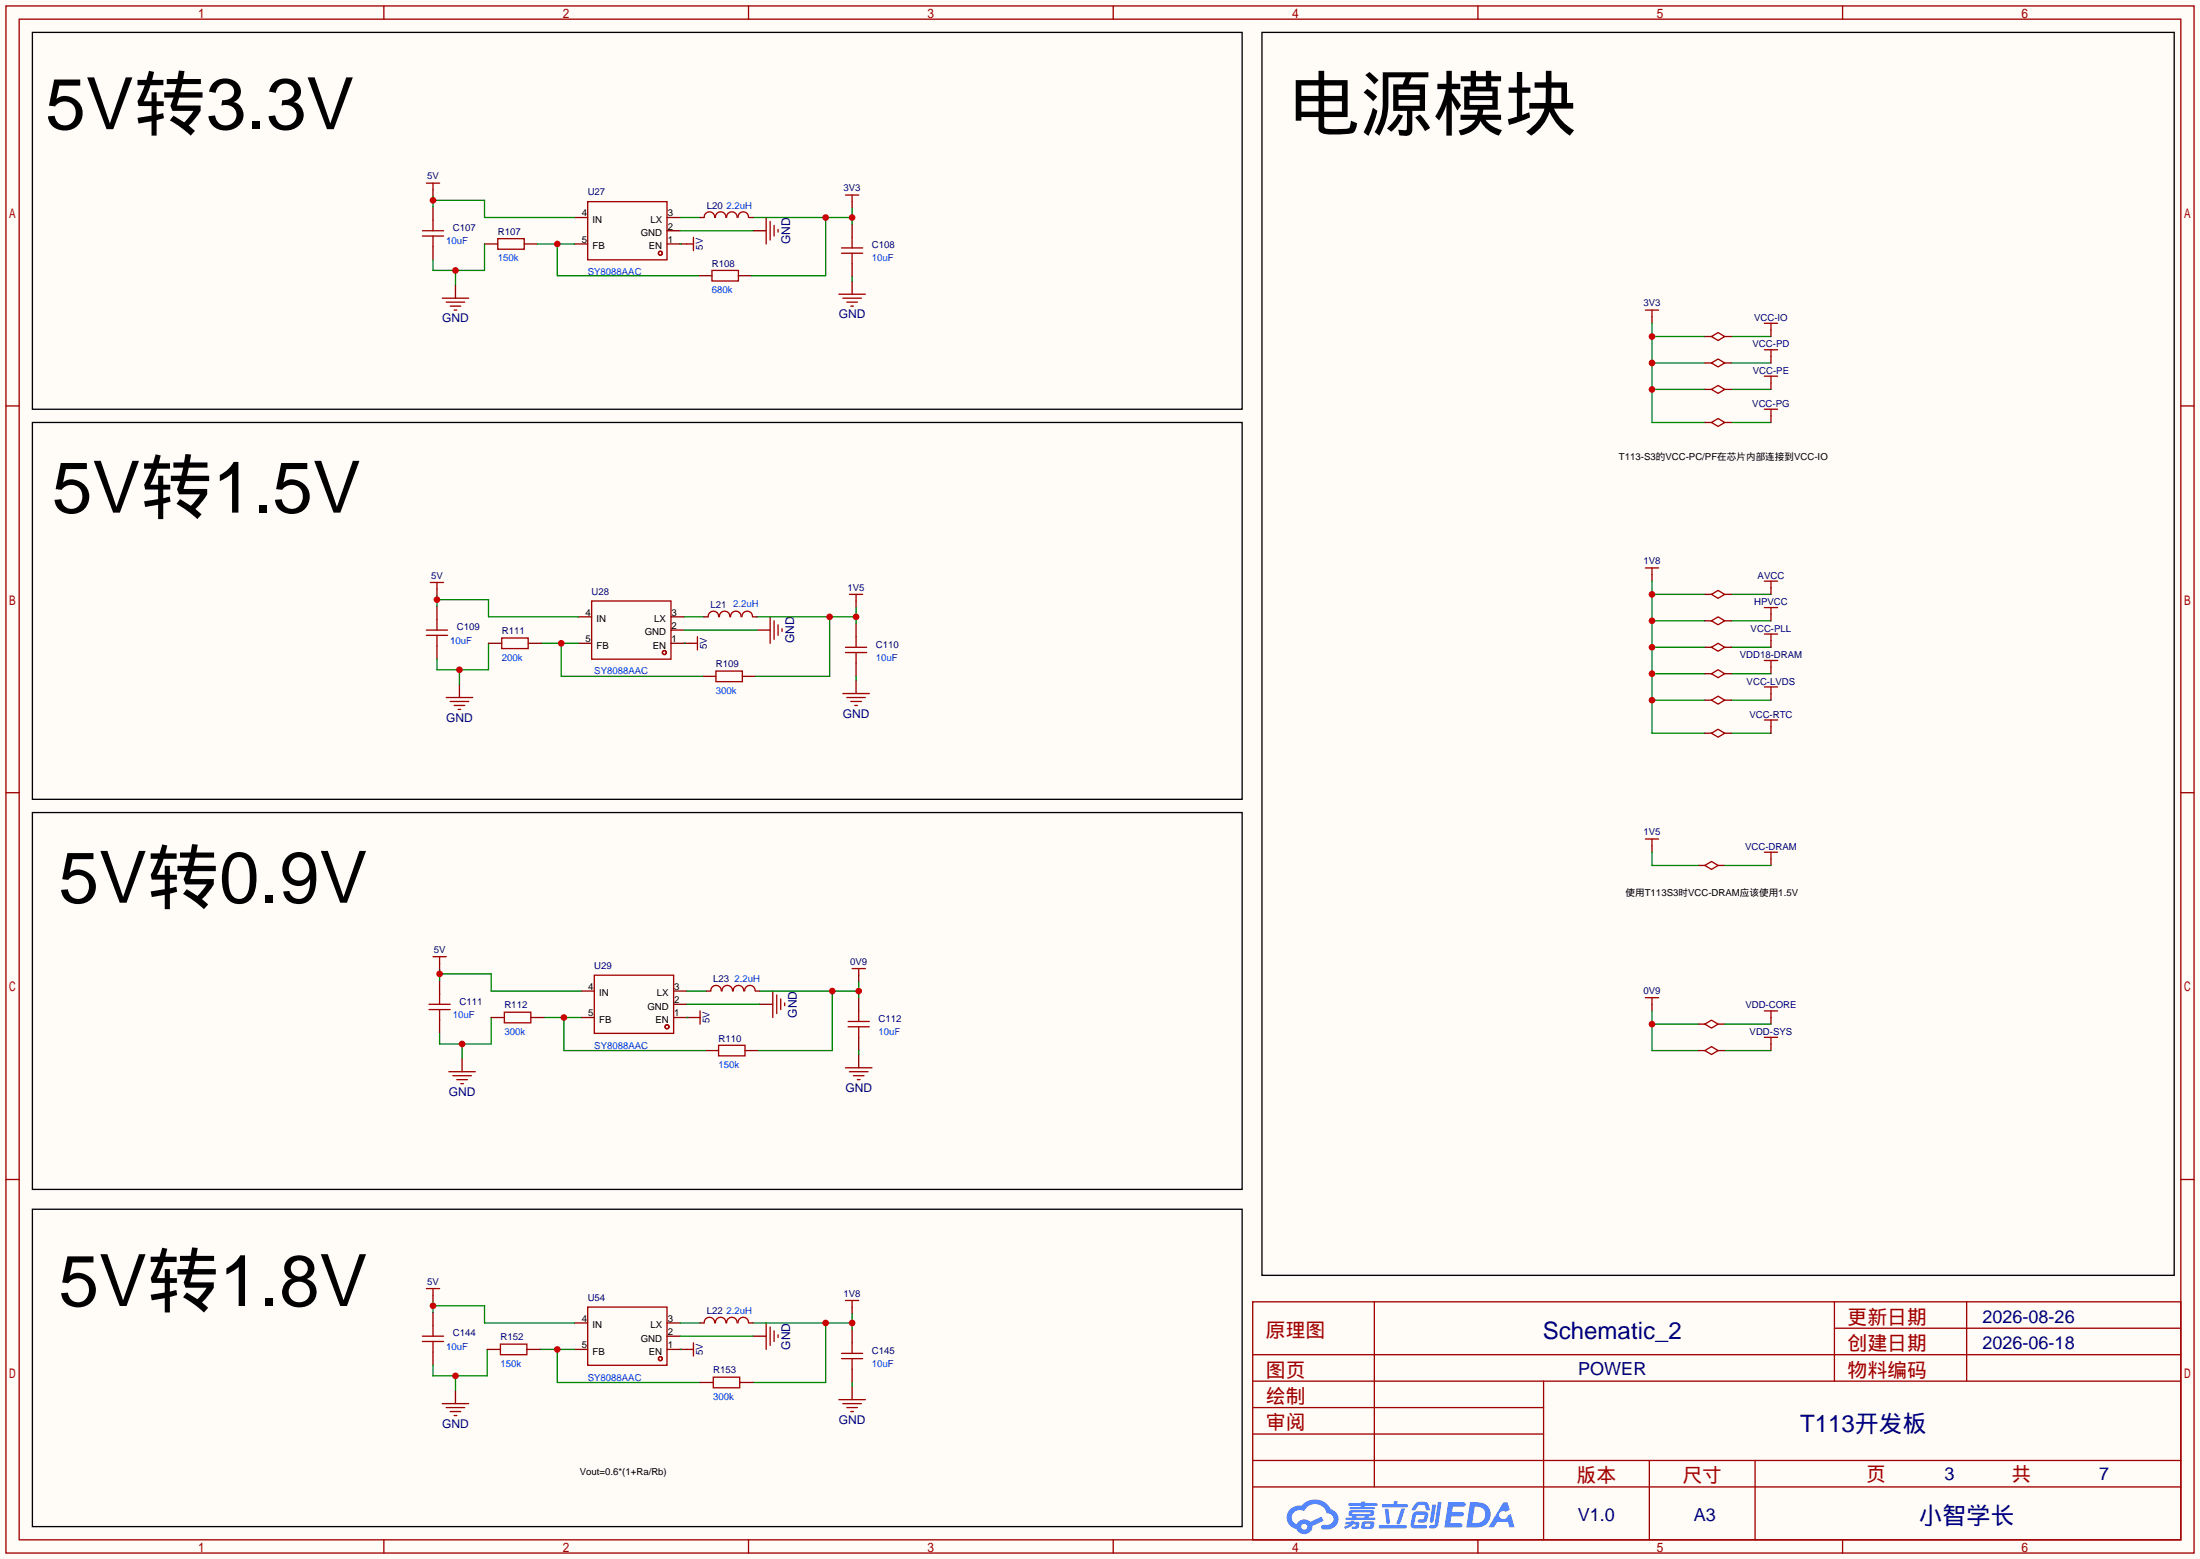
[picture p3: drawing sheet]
<svg xmlns="http://www.w3.org/2000/svg" width="423mm" height="299mm" viewBox="0 0 423 299" stroke-linecap="round" stroke-linejoin="round" font-family="sans-serif">
<path d="M0 0h422.7v299.5h-422.7z" fill="#fffcf7"/>
<g fill="none" stroke="#a10000" stroke-width=".25">
<path d="M1.1 1.1h420.4v297.2h-420.4zM3.7 3.7h415.3v292.1h-415.3zM73.7 1.1v2.6M143.8 1.1v2.6M213.9 1.1v2.6M283.9 1.1v2.6M354 1.1v2.6M1.1 78h2.6M419 78h2.5M1.1 152.3h2.6M419 152.3h2.5M1.1 226.6h2.6"/>
<path d="M419 226.6h2.5M240.7 250.1h178.3v45.7h-178.3zM264 250.1v35.5M352.4 250.1v15.2M352.4 255.1h66.6M377.8 250.1v15.2M240.7 270.4h55.8M240.7 265.3h178.3M240.7 275.5h55.8M240.7 260.2h178.3M296.5 265.3v30.5M73.7 295.8v2.5"/>
<path d="M143.8 295.8v2.5M213.9 295.8v2.5M240.7 285.6h178.3M240.7 280.5h178.3M283.9 295.8v2.5M316.9 280.5v15.3M337.2 280.5v15.3M354 295.8v2.5"/>
</g>
<g fill="#5487ff">
<path d="M278.2 288.5h2.2a.97 .97 0 0 1 1.2 .5 .53 .53 0 0 1-.7 .4h-1.8l-.1 1h1.8a.43 .43 0 0 1 .4 .5 .43 .43 0 0 1-.4 .4h-2l-.2 1.3h1.7a.45 .45 0 0 1 .6 .2 .45 .45 0 0 1-.1 .6h-3.3z"/>
<path d="M288.8 288.6h.8l.4 1.4-.7 .4a.82 .82 0 0 0-1.1 .1 .82 .82 0 0 0 0 1.2 .82 .82 0 0 0 1.2-.1l.3-.5 .6-.3 .7 2.6h-1l-.3-1h-2.1l-.6 1h-1z"/>
<path d="M275.2 289h.7l-.5 3.2a.36 .36 0 0 1-.4 .3 .36 .36 0 0 1-.3-.3z"/>
<path d="M276.2 288.5h.7l-.6 4.3a1.13 1.13 0 0 1-1.7 .6l.1-.4 .8-.1 .1-.1z"/>
<path d="M271.9 288.8l.6-.3h1.1a.77 .77 0 0 1 .8 .5l.3 1-.1 .1h-.6l-.3-.9-.2-.1h-1l-.7 1h-.6v-.2z"/>
<path d="M271.5 290.7l.5-.4h1.7a.66 .66 0 0 1 .6 1l-.1 .4a.81 .81 0 0 1-.9 .8h-.6a.32 .32 0 0 1-.3-.4 .32 .32 0 0 1 .3-.2l.8-.1 .2-.8h-1.7l-.3 1.9 2.2 .1a.32 .32 0 0 1 .3 .3 .32 .32 0 0 1-.4 .3h-2.2l-.5-.3-.1-.5z"/>
<path d="M264.9 293h5.1a.33 .33 0 0 1 .3 .3 .33 .33 0 0 1-.4 .3h-4.9l-.1-.1z"/>
<path d="M269.2 289.8h.7l-.6 2a1.04 1.04 0 0 1-.7 1l-.3-.3z"/>
<path d="M266 289.8h.7l.3 2.6a.34 .34 0 0 1-.3 .4 .34 .34 0 0 1-.3-.3z"/>
<path d="M265.5 288.9h2.2l.2-.5h.6l-.1 .5h1.8a.32 .32 0 0 1 .3 .4 .32 .32 0 0 1-.3 .3h-4.5l-.2-.2z"/>
<path d="M258.5 292.3h1l.1-.2h.6l-.1 .2 .9 .1a.82 .82 0 0 1-.6 1.3h-.7v-.5l.7-.1v-.3h-.5l-.4 .4-1.1 .5-.2-.4 1-.5h-.7z"/>
<path d="M259.1 288.8h2.4l.1-.4h.7l-.1 .4h2.2l.3 .2-.3 .2h-2.2l-.1 .3h1.8l.3 .2-.3 .2h-4.5l-.1-.2v-.2h2.1v-.3h-2.2l-.2-.1z"/>
<path d="M282.4 288.5l-.7 4.9h1.7a2.47 2.47 0 0 0 2.8-1.7 2.47 2.47 0 0 0-1.4-3zM283.3 289.4a1.61 1.61 0 0 1 2.1 1.4 1.61 1.61 0 0 1-1.9 1.8h-.7z"/>
<path d="M259.2 290.3a.55 .55 0 0 0-.1 .7 .55 .55 0 0 0 .7 .2l.1 .3h-1.4v.4h5.5l.2-.1-.2-.3h-1.1l.1-.3a.7 .7 0 0 0 .9-.2 .7 .7 0 0 0-.1-.9h-4.1zM259.8 290.5h3.4l.1 .1-.2 .3h-3.2l-.1-.2zM260.6 291.2h1.6l-.1 .3h-1.5z"/>
<path d="M261.7 292.4a1.05 1.05 0 0 0 0 1.2 2.91 2.91 0 0 0 2.1-.1 .98 .98 0 0 0 .1-1.2l-1.7-.1zM262.3 292.7h.8h.2l-.1 .4-.2 .2-.8-.1z"/>
<path d="M247.9 289.9a2.23 2.23 0 0 0-.6 2.3 2.23 2.23 0 0 0 1.8 1.5 1.58 1.58 0 0 0 1.7 1 1.58 1.58 0 0 0 1.3-1.6l2.2-1-.5-.8-2.1 1a1.65 1.65 0 0 0-2.6 .5 1.45 1.45 0 0 1-.8-2 1.45 1.45 0 0 1 2-.6l.3 .1a2.3 2.3 0 0 1 2.3-1.4 2.3 2.3 0 0 1 2 1.8 1.12 1.12 0 0 1 1.3 1 1.12 1.12 0 0 1-1.1 1.2h-.7a.45 .45 0 0 0-.6 .4 .45 .45 0 0 0 .4 .5 2.21 2.21 0 0 0 2.3-.6 2.21 2.21 0 0 0 .5-2.2 2.13 2.13 0 0 0-1.4-1.1 3.3 3.3 0 0 0-5.5-.7l-1.2 .1zM250 293.3a.6 .6 0 0 1 1.2 0 .6 .6 0 0 1-1.2 0z"/>
</g>
<g fill="none" stroke="#a10000" stroke-width=".25">
<path d="M81.9 35.2h2.6M83.2 35.2v1.2M112.9 38.7h15.2v11.2h-15.2zM162.4 37.5h2.6M163.7 37.5v1.2M81.2 45.3h4M81.2 44.3h4M83.2 42.3v2M83.2 45.3v2.1M85 57.3h5M85.7 58h3.6M86.5 58.8h2"/>
<path d="M87.2 59.6h.6M95.6 45.8h5.1v2.1h-5.1zM132 46.9h1.2M133.2 45.6v2.5M136.8 51.9h5.1v2.1h-5.1zM147.2 41.8v5.1M148 42.5v3.6M148.7 43.3v2M149.5 44.1v.5M161.2 56.5h5M161.7 48.6h4M161.7 47.6h4"/>
<path d="M161.9 57.3h3.6M162.7 58h2M163.4 58.8h.6M163.7 45.6v2M163.7 48.6v2.1"/>
<circle cx="126.9" cy="48.6" r=".38"/>
</g>
<g fill="none" stroke="#870000" stroke-width=".25">
<path d="M83.2 36.4v1.3M83.2 39.8v2.5M163.7 38.7v1.3M83.2 47.4v2.5M87.5 54.7v2.6M93.1 46.9h2.5M100.7 46.9h2.6M110.4 46.9h2.5M110.4 41.8h2.5M128.1 46.9h3.9M128.1 44.3h2.6M128.1 41.8h2.6"/>
<path d="M134.2 53h2.6M141.9 53h2.5M144.7 44.3h2.5M163.7 43.1v2.5M163.7 50.7v2.5M163.7 54v2.5"/>
</g>
<path d="M144.7 41.8h19M158.6 41.8v11.2h-14.2M163.7 40v3.1M163.7 53.2v.8" fill="none" stroke="#008700" stroke-width=".25"/>
<g fill="#c00">
<circle cx="163.7" cy="41.8" r=".63"/>
<circle cx="158.6" cy="41.8" r=".63"/>
</g>
<path d="M137.5 128.9h5.1v2h-5.1zM138 200.8h5.1v2h-5.1z" fill="none" stroke="#a10000" stroke-width=".25"/>
<path d="M135 129.9h2.5M142.6 129.9h2.6M135.5 201.8h2.5M143.1 201.8h2.6" fill="none" stroke="#870000" stroke-width=".25"/>
<path d="M83.2 37.7v2.1M83.2 38.5h9.9v3.3h17.3M130.7 46.9h.1" fill="none" stroke="#008700" stroke-width=".25"/>
<circle cx="83.2" cy="38.5" r=".63" fill="#c00"/>
<path d="M87.5 51.9v2.8M93.1 46.9v5h-9.9v-2" fill="none" stroke="#008700" stroke-width=".25"/>
<circle cx="87.5" cy="51.9" r=".63" fill="#c00"/>
<path d="M103.3 46.9h7.1M107.1 46.9v6.1h27.1" fill="none" stroke="#008700" stroke-width=".25"/>
<circle cx="107.1" cy="46.9" r=".63" fill="#c00"/>
<path d="M130.7 41.8h3.8M130.7 44.3h14M145.4 118.5h19.1M159.4 118.5v11.4h-14.2M164.5 116.7v3.1M164.5 129.9v.8" fill="none" stroke="#008700" stroke-width=".25"/>
<g fill="none" stroke="#a10000" stroke-width=".25">
<path d="M82.7 111.9h2.5M83.9 111.9v1.3M83.9 119v2M113.7 115.4h15.2v11.2h-15.2zM148 118.5v5.1M148.7 119.3v3.5M163.2 114.2h2.5M164.5 114.2v1.2M81.9 122h4.1M81.9 121h4.1M83.9 122v2.1M85.7 134h5.1"/>
<path d="M86.5 134.7h3.5M87.2 135.5h2.1M88 136.3h.5M132.7 123.6h1.3M134 122.3v2.5M149.5 120v2M150.2 120.8v.5M161.9 133.2h5.1M162.4 125.3h4.1M162.4 124.3h4.1M162.7 134h3.5M163.4 134.7h2.1"/>
<path d="M164.2 135.5h.5M164.5 122.3v2M164.5 125.3v2.1"/>
<circle cx="127.6" cy="125.3" r=".38"/>
</g>
<g fill="none" stroke="#870000" stroke-width=".25">
<path d="M83.9 113.2v1.2M83.9 116.5v2.5M111.1 118.5h2.6M128.9 118.5h2.5M164.5 115.4v1.3M164.5 119.8v2.5M83.9 124.1v2.5M88.3 131.4v2.6M111.1 123.6h2.6M128.9 123.6h3.8M128.9 121h2.5M145.4 121h2.6"/>
<path d="M164.5 127.4v2.5M164.5 130.7v2.5"/>
</g>
<g fill="#c00">
<circle cx="164.5" cy="118.5" r=".63"/>
<circle cx="159.4" cy="118.5" r=".63"/>
</g>
<path d="M83.9 114.4v2.1M83.9 115.2h10v3.3h17.2M131.4 123.6h.1" fill="none" stroke="#008700" stroke-width=".25"/>
<circle cx="83.9" cy="115.2" r=".63" fill="#c00"/>
<path d="M88.3 128.7v2.7M93.9 123.6v5.1h-10v-2.1" fill="none" stroke="#008700" stroke-width=".25"/>
<circle cx="88.3" cy="128.7" r=".63" fill="#c00"/>
<path d="M104 123.6h7.1M107.8 123.6v6.3h27.2" fill="none" stroke="#008700" stroke-width=".25"/>
<circle cx="107.8" cy="123.6" r=".63" fill="#c00"/>
<path d="M131.4 118.5h3.9M131.4 121h14M145.9 190.4h19.1M159.9 190.4v11.4h-14.2M165 188.6v3M165 201.8v.8" fill="none" stroke="#008700" stroke-width=".25"/>
<g fill="none" stroke="#a10000" stroke-width=".25">
<path d="M82.4 193.9h4.1M82.4 192.9h4.1M83.2 183.8h2.5M84.5 183.8v1.2M84.5 190.9v2M84.5 193.9v2.1M114.2 187.3h15.2v11.2h-15.2zM133.2 195.5h1.3M134.5 194.2v2.5M148.5 190.4v5.1M149.2 191.1v3.6M150 191.9v2"/>
<path d="M150.7 192.7v.5M162.9 197.2h4.1M162.9 196.2h4.1M163.7 186.1h2.5M165 186.1v1.2M165 194.2v2M165 197.2v2.1M86.2 205.9h5.1M87 206.6h3.6M87.8 207.4h2M88.5 208.2h.5M162.4 205.1h5.1"/>
<path d="M163.2 205.9h3.6M164 206.6h2M164.7 207.4h.5"/>
<circle cx="128.1" cy="197.2" r=".38"/>
</g>
<g fill="none" stroke="#870000" stroke-width=".25">
<path d="M84.5 185v1.3M84.5 188.3v2.6M84.5 196v2.5M111.6 195.5h2.6M111.6 190.4h2.6M129.4 195.5h3.8M129.4 192.9h2.6M129.4 190.4h2.6M145.9 192.9h2.6M165 187.3v1.3M165 191.6v2.6M165 199.3v2.5"/>
<path d="M88.8 203.3v2.6M165 202.6v2.5"/>
</g>
<g fill="#c00">
<circle cx="165" cy="190.4" r=".63"/>
<circle cx="159.9" cy="190.4" r=".63"/>
</g>
<path d="M84.5 186.3v2M84.5 187.1h9.9v3.3h17.2M132 195.5h.1" fill="none" stroke="#008700" stroke-width=".25"/>
<circle cx="84.5" cy="187.1" r=".63" fill="#c00"/>
<path d="M94.4 195.5v5h-9.9v-2M88.8 200.5v2.8" fill="none" stroke="#008700" stroke-width=".25"/>
<circle cx="88.8" cy="200.5" r=".63" fill="#c00"/>
<path d="M104.5 195.5h7.1M108.3 195.5v6.3h27.2" fill="none" stroke="#008700" stroke-width=".25"/>
<circle cx="108.3" cy="195.5" r=".63" fill="#c00"/>
<path d="M132 190.4h3.8M132 192.9h13.9M317.4 196.7h8.9M317.4 194.2v7.6h8.9M331.3 196.7h8.9" fill="none" stroke="#008700" stroke-width=".25"/>
<path d="M93.9 123.6h2.5M101.5 123.6h2.5M94.4 195.5h2.5M102 195.5h2.5M317.4 192.9v1.3M326.3 196.7h1.2M330.1 196.7h1.2M340.2 195.5v1.2" fill="none" stroke="#870000" stroke-width=".25"/>
<path d="M96.4 122.6h5.1v2h-5.1zM96.9 194.4h5.1v2.1h-5.1zM316.1 191.6h2.5M317.4 191.6v1.3M327.5 196.7l1.3-.7 1.3 .7-1.3 .8zM339 194.2h2.5M340.2 194.2v1.3" fill="none" stroke="#a10000" stroke-width=".25"/>
<circle cx="317.4" cy="196.7" r=".63" fill="#c00"/>
<path d="M317.4 110.4v1.2" fill="none" stroke="#870000" stroke-width=".25"/>
<path d="M316.1 109.1h2.5M317.4 109.1v1.3" fill="none" stroke="#a10000" stroke-width=".25"/>
<path d="M317.4 114.2h10.1M317.4 111.6v29.2h10.1M317.4 119.3h10.1M317.4 124.3h10.1M317.4 129.4h10.1M317.4 134.5h10.1" fill="none" stroke="#008700" stroke-width=".25"/>
<g fill="#c00">
<circle cx="317.4" cy="114.2" r=".63"/>
<circle cx="317.4" cy="119.3" r=".63"/>
<circle cx="317.4" cy="124.3" r=".63"/>
<circle cx="317.4" cy="129.4" r=".63"/>
<circle cx="317.4" cy="134.5" r=".63"/>
</g>
<g fill="none" stroke="#870000" stroke-width=".25">
<path d="M317.4 60.8v1.3M327.5 114.2h1.3M327.5 119.3h1.3M331.3 114.2h1.3M331.3 119.3h1.3M340.2 112.9v1.3M340.2 118v1.3M327.5 124.3h1.3M327.5 129.4h1.3M327.5 134.5h1.3M331.3 124.3h1.3M331.3 129.4h1.3"/>
<path d="M331.3 134.5h1.3M340.2 123.1v1.2M340.2 128.1v1.3M340.2 133.2v1.3M340.2 139.6v1.2M327.5 140.8h1.3M331.3 140.8h1.3M326.3 201.8h1.2M330.1 201.8h1.2M340.2 200.5v1.3"/>
</g>
<g fill="none" stroke="#a10000" stroke-width=".25">
<path d="M316.1 59.6h2.5M317.4 59.6v1.2M328.8 114.2l1.3-.8 1.2 .8-1.2 .7zM328.8 119.3l1.3-.8 1.2 .8-1.2 .7zM339 111.6h2.5M339 116.7h2.5M340.2 111.6v1.3M340.2 116.7v1.3M328.8 124.3l1.3-.7 1.2 .7-1.2 .8zM328.8 129.4l1.3-.7 1.2 .7-1.2 .8zM328.8 134.5l1.3-.8 1.2 .8-1.2 .8zM339 121.8h2.5"/>
<path d="M339 126.9h2.5M339 132h2.5M339 138.3h2.5M340.2 121.8v1.3M340.2 126.9v1.2M340.2 132v1.2M340.2 138.3v1.3M328.8 140.8l1.3-.7 1.2 .7-1.2 .8zM339 199.3h2.5M340.2 199.3v1.2M327.5 201.8l1.3-.8 1.3 .8-1.3 .8z"/>
</g>
<path d="M317.4 64.6h10.1M317.4 62.1v19.1h10.1M317.4 69.7h10.1M317.4 74.8h10.1M332.6 114.2h7.6M332.6 119.3h7.6M332.6 124.3h7.6M332.6 129.4h7.6M332.6 134.5h7.6M332.6 140.8h7.6M331.3 201.8h8.9" fill="none" stroke="#008700" stroke-width=".25"/>
<g fill="#c00">
<circle cx="317.4" cy="64.6" r=".63"/>
<circle cx="317.4" cy="69.7" r=".63"/>
<circle cx="317.4" cy="74.8" r=".63"/>
</g>
<path d="M332.6 64.6h7.6M332.6 69.7h7.6M332.6 74.8h7.6M332.6 81.2h7.6M317.4 163.7v2.5h8.9M331.3 166.2h8.9M144.7 254.1h19M158.6 254.1v11.5h-13.9M163.7 252.3v3.1M163.7 265.6v.7" fill="none" stroke="#008700" stroke-width=".25"/>
<g fill="none" stroke="#870000" stroke-width=".25">
<path d="M327.5 64.6h1.3M327.5 69.7h1.3M327.5 74.8h1.3M331.3 64.6h1.3M331.3 69.7h1.3M331.3 74.8h1.3M340.2 63.4v1.2M340.2 68.5v1.2M340.2 73.5v1.3M340.2 79.9v1.3M327.5 81.2h1.3M331.3 81.2h1.3"/>
<path d="M317.4 162.4v1.3M326.3 166.2h1.2M330.1 166.2h1.2M340.2 165v1.2M83.2 248.8v1.3M83.2 252.1v2.5M83.2 259.7v2.6M110.4 259.2h2.5M110.4 254.1h2.5M128.1 259.2h3.9M128.1 256.7h2.6M128.1 254.1h2.6"/>
<path d="M144.7 256.7h2.5M163.7 251.1v1.2M163.7 255.4v2.5M87.5 267.1v2.5M163.7 263v2.6M163.7 266.3v2.6"/>
</g>
<g fill="none" stroke="#a10000" stroke-width=".25">
<path d="M328.8 64.6l1.3-.7 1.2 .7-1.2 .8zM328.8 69.7l1.3-.7 1.2 .7-1.2 .8zM328.8 74.8l1.3-.8 1.2 .8-1.2 .8zM339 62.1h2.5M339 67.2h2.5M339 72.3h2.5M339 78.6h2.5M340.2 62.1v1.3M340.2 67.2v1.3M340.2 72.3v1.2M340.2 78.6v1.3M328.8 81.2l1.3-.8 1.2 .8-1.2 .7z"/>
<path d="M316.1 161.2h2.5M317.4 161.2v1.2M327.5 166.2l1.3-.7 1.3 .7-1.3 .8zM339 163.7h2.5M340.2 163.7v1.3M81.2 257.7h4M81.2 256.7h4M81.9 247.5h2.6M83.2 247.5v1.3M83.2 254.6v2.1M83.2 257.7v2M112.9 251.1h15.2v11.2h-15.2z"/>
<path d="M132 259.2h1.2M133.2 257.9v2.6M147.2 254.1v5.1M148 254.9v3.5M148.7 255.7v2M149.5 256.4v.5M161.7 260h4M162.4 249.8h2.6M163.7 249.8v1.3M163.7 257.9v2.1M85 269.6h5M85.7 270.4h3.6"/>
<path d="M86.5 271.1h2M87.2 271.9h.6M161.2 268.9h5M161.7 261h4M161.9 269.6h3.6M162.7 270.4h2M163.4 271.1h.6M163.7 261v2"/>
<circle cx="126.9" cy="261" r=".38"/>
</g>
<path d="M6.2 6.2h232.4v72.4h-232.4zM242.4 6.2h175.3v238.8h-175.3zM6.2 81.2h232.4v72.3h-232.4zM6.2 156.1h232.4v72.4h-232.4zM6.2 232.3h232.4v60.9h-232.4z" fill="none" stroke="#000" stroke-width=".25"/>
<g fill="#c00">
<circle cx="158.6" cy="254.1" r=".63"/>
<circle cx="163.7" cy="254.1" r=".63"/>
</g>
<path d="M83.2 250.1v2M83.2 250.8h9.9v3.3h17.3M130.7 259.2h.1" fill="none" stroke="#008700" stroke-width=".25"/>
<circle cx="83.2" cy="250.8" r=".63" fill="#c00"/>
<path d="M93.6 259.2v5.1h-10.4v-2M87.5 264.3v2.8" fill="none" stroke="#008700" stroke-width=".25"/>
<circle cx="87.5" cy="264.3" r=".63" fill="#c00"/>
<path d="M103.8 259.2h6.6M107.1 259.2v6.4h27.4" fill="none" stroke="#008700" stroke-width=".25"/>
<circle cx="107.1" cy="259.2" r=".63" fill="#c00"/>
<path d="M130.7 254.1h3.8M130.7 256.7h14" fill="none" stroke="#008700" stroke-width=".25"/>
<g fill="none" stroke="#a10000" stroke-width=".25">
<path d="M135.3 41.8a1.01 1.01 0 0 1 1-1.1 1.01 1.01 0 0 1 1 1.1M137.4 41.8a1.01 1.01 0 0 1 1.1-1.1 1.01 1.01 0 0 1 1 1.1M139.6 41.8a1.01 1.01 0 0 1 1-1.1 1.01 1.01 0 0 1 1 1.1M141.8 41.8a1.01 1.01 0 0 1 1-1.1 1.01 1.01 0 0 1 1 1.1M136 118.5a1.01 1.01 0 0 1 1.1-1.1 1.01 1.01 0 0 1 1 1.1M138.2 118.5a1.01 1.01 0 0 1 1-1.1 1.01 1.01 0 0 1 1 1.1M140.4 118.5a1.01 1.01 0 0 1 1-1.1 1.01 1.01 0 0 1 1 1.1M142.5 118.5a1.01 1.01 0 0 1 1.1-1.1 1.01 1.01 0 0 1 1 1.1M136.6 190.4a1.01 1.01 0 0 1 1-1.1 1.01 1.01 0 0 1 1 1.1M138.7 190.4a1.01 1.01 0 0 1 1-1.1 1.01 1.01 0 0 1 1 1.1M140.9 190.4a1.01 1.01 0 0 1 1-1.1 1.01 1.01 0 0 1 1 1.1M143.1 190.4a1.01 1.01 0 0 1 1-1.1 1.01 1.01 0 0 1 1 1.1"/>
<path d="M96.1 258.2h5.1v2h-5.1zM135.3 254.1a1.01 1.01 0 0 1 1-1.1 1.01 1.01 0 0 1 1 1.1M137.4 254.1a1.01 1.01 0 0 1 1.1-1.1 1.01 1.01 0 0 1 1 1.1M139.6 254.1a1.01 1.01 0 0 1 1-1.1 1.01 1.01 0 0 1 1 1.1M141.8 254.1a1.01 1.01 0 0 1 1-1.1 1.01 1.01 0 0 1 1 1.1M137 264.5h5.1v2.1h-5.1z"/>
</g>
<path d="M134.5 41.8h.8M143.9 41.8h.8M135.3 118.5h.7M144.7 118.5h.7M135.8 190.4h.7M145.2 190.4h.7M93.6 259.2h2.5M101.2 259.2h2.6M134.5 254.1h.8M143.9 254.1h.8M134.5 265.6h2.5M142.1 265.6h2.6" fill="none" stroke="#870000" stroke-width=".25"/>
<g font-size="13.9">
<text x="8.8" y="24.8">5V转3.3V</text>
<text x="247.5" y="24.8">电源模块</text>
<text x="10" y="98.5">5V转1.5V</text>
<text x="11.3" y="173.4">5V转0.9V</text>
<text x="11.3" y="250.9">5V转1.8V</text>
</g>
<g font-size="4.6" fill="#000080">
<text x="296.4" y="257.2">Schematic_2</text>
<text x="345.8" y="275">T113开发板</text>
<text x="368.6" y="292.8">小智学长</text>
</g>
<g font-size="3.8" fill="#a00000">
<text x="243.2" y="256.8">原理图</text>
<text x="355" y="254.3">更新日期</text>
<text x="355" y="259.3">创建日期</text>
<text x="243.2" y="269.5">绘制</text>
<text x="243.2" y="264.4">图页</text>
<text x="355" y="264.4">物料编码</text>
<text x="243.2" y="274.6">审阅</text>
<text x="302.9" y="284.7">版本</text>
<text x="323.2" y="284.7">尺寸</text>
<text x="358.5" y="284.5">页</text>
<text x="386.5" y="284.5">共</text>
</g>
<g font-size="3.5" fill="#000080">
<text x="380.9" y="254">2026-08-26</text>
<text x="380.9" y="259.1">2026-06-18</text>
<text x="303.2" y="264.2">POWER</text>
<text x="373.6" y="284.3">3</text>
<text x="403.3" y="284.3">7</text>
<text x="303.1" y="292.1">V1.0</text>
<text x="325.4" y="292.1">A3</text>
</g>
<g font-size="2.3" fill="#000080">
<text x="151.8" y="46.9" transform="rotate(-90 151.8 46.9)">GND</text>
<text x="84.9" y="61.9">GND</text>
<text x="161.1" y="61.1">GND</text>
<text x="152.6" y="123.6" transform="rotate(-90 152.6 123.6)">GND</text>
<text x="161.9" y="137.8">GND</text>
<text x="85.7" y="138.6">GND</text>
<text x="153.1" y="195.5" transform="rotate(-90 153.1 195.5)">GND</text>
<text x="162.4" y="209.7">GND</text>
<text x="86.2" y="210.5">GND</text>
<text x="151.8" y="259.2" transform="rotate(-90 151.8 259.2)">GND</text>
<text x="84.9" y="274.2">GND</text>
<text x="161.1" y="273.5">GND</text>
</g>
<g font-size="1.8" fill="#000080">
<text x="82.1" y="34.5">5V</text>
<text x="112.9" y="37.5">U27</text>
<text x="135.8" y="40.1">L20</text>
<text x="162.1" y="36.7">3V3</text>
<text x="87" y="44.4">C107</text>
<text x="95.6" y="45.1">R107</text>
<text x="135" y="48" transform="rotate(-90 135 48)">5V</text>
<text x="167.5" y="47.7">C108</text>
<text x="136.8" y="51.2">R108</text>
<text x="315.7" y="58.8">3V3</text>
<text x="337" y="61.6">VCC-IO</text>
<text x="336.7" y="66.7">VCC-PD</text>
<text x="336.7" y="71.8">VCC-PE</text>
<text x="336.6" y="78.2">VCC-PG</text>
<text x="82.8" y="111.2">5V</text>
<text x="162.8" y="113.5">1V5</text>
<text x="315.7" y="108.4">1V8</text>
<text x="337.7" y="111.2">AVCC</text>
<text x="113.7" y="114.2">U28</text>
<text x="136.5" y="116.8">L21</text>
<text x="337" y="116.3">HPVCC</text>
<text x="87.8" y="121.1">C109</text>
<text x="96.4" y="121.8">R111</text>
<text x="135.8" y="124.7" transform="rotate(-90 135.8 124.7)">5V</text>
<text x="168.3" y="124.4">C110</text>
<text x="336.3" y="121.3">VCC-PLL</text>
<text x="137.5" y="128.2">R109</text>
<text x="334.2" y="126.4">VDD18-DRAM</text>
<text x="335.6" y="131.5">VCC-LVDS</text>
<text x="336.1" y="137.8">VCC-RTC</text>
<text x="315.7" y="160.4">1V5</text>
<text x="335.3" y="163.2">VCC-DRAM</text>
<text x="83.3" y="183.1">5V</text>
<text x="163.3" y="185.3">0V9</text>
<text x="114.2" y="186.1">U29</text>
<text x="137" y="188.6">L23</text>
<text x="315.7" y="190.9">0V9</text>
<text x="88.3" y="193">C111</text>
<text x="96.9" y="193.7">R112</text>
<text x="136.3" y="196.6" transform="rotate(-90 136.3 196.6)">5V</text>
<text x="168.8" y="196.3">C112</text>
<text x="335.3" y="193.7">VDD-CORE</text>
<text x="138" y="200.1">R110</text>
<text x="336.1" y="198.8">VDD-SYS</text>
<text x="82.1" y="246.8">5V</text>
<text x="112.9" y="249.9">U54</text>
<text x="162.1" y="249.1">1V8</text>
<text x="87" y="256.7">C144</text>
<text x="96.1" y="257.5">R152</text>
<text x="135.8" y="252.4">L22</text>
<text x="135" y="260.3" transform="rotate(-90 135 260.3)">5V</text>
<text x="137" y="263.8">R153</text>
<text x="167.5" y="260">C145</text>
</g>
<g font-size="1.8">
<text x="111.7" y="41.6">4</text>
<text x="128.3" y="41.6">3</text>
<text x="111.7" y="46.6">5</text>
<text x="113.8" y="42.8">IN</text>
<text x="113.8" y="47.9">FB</text>
<text x="123.1" y="45.4">GND</text>
<text x="124.6" y="47.9">EN</text>
<text x="124.9" y="42.8">LX</text>
<text x="128.3" y="46.6">1</text>
<text x="128.3" y="44.1">2</text>
<text x="311" y="88.3">T113-S3的VCC-PC/PF在芯片内部连接到VCC-IO</text>
<text x="112.5" y="118.3">4</text>
<text x="114.6" y="119.5">IN</text>
<text x="125.7" y="119.5">LX</text>
<text x="129" y="118.3">3</text>
<text x="112.5" y="123.3">5</text>
<text x="114.6" y="124.6">FB</text>
<text x="123.9" y="122.1">GND</text>
<text x="125.4" y="124.6">EN</text>
<text x="129" y="123.3">1</text>
<text x="129" y="120.8">2</text>
<text x="312.3" y="172.1">使用T113S3时VCC-DRAM应该使用1.5V</text>
<text x="113" y="190.1">4</text>
<text x="115.1" y="191.4">IN</text>
<text x="126.2" y="191.4">LX</text>
<text x="129.5" y="190.1">3</text>
<text x="113" y="195.2">5</text>
<text x="115.1" y="196.5">FB</text>
<text x="124.4" y="194">GND</text>
<text x="125.9" y="196.5">EN</text>
<text x="129.5" y="195.2">1</text>
<text x="129.5" y="192.7">2</text>
<text x="111.7" y="253.9">4</text>
<text x="113.8" y="255.2">IN</text>
<text x="123.1" y="257.7">GND</text>
<text x="124.9" y="255.2">LX</text>
<text x="128.3" y="256.4">2</text>
<text x="128.3" y="253.9">3</text>
<text x="111.7" y="259">5</text>
<text x="113.8" y="260.2">FB</text>
<text x="124.6" y="260.2">EN</text>
<text x="128.3" y="259">1</text>
<text x="111.4" y="283.4">Vout=0.6*(1+Ra/Rb)</text>
</g>
<g font-size="1.8" fill="#00f">
<text x="139.6" y="40.1">2.2uH</text>
<text x="85.7" y="46.9">10uF</text>
<text x="95.6" y="50.2">150k</text>
<text x="112.9" y="52.8">SY8088AAC</text>
<text x="167.5" y="50.2">10uF</text>
<text x="136.8" y="56.3">680k</text>
<text x="140.8" y="116.5">2.2uH</text>
<text x="86.5" y="123.6">10uF</text>
<text x="96.4" y="126.9">200k</text>
<text x="114.2" y="129.5">SY8088AAC</text>
<text x="168.3" y="126.9">10uF</text>
<text x="137.5" y="133.3">300k</text>
<text x="141.1" y="188.6">2.2uH</text>
<text x="87" y="195.5">10uF</text>
<text x="96.9" y="198.8">300k</text>
<text x="114.2" y="201.6">SY8088AAC</text>
<text x="168.8" y="198.8">10uF</text>
<text x="138" y="205.2">150k</text>
<text x="139.6" y="252.4">2.2uH</text>
<text x="85.7" y="259.3">10uF</text>
<text x="96.1" y="262.6">150k</text>
<text x="167.5" y="262.6">10uF</text>
<text x="112.9" y="265.3">SY8088AAC</text>
<text x="137" y="268.9">300k</text>
</g>
</svg>
